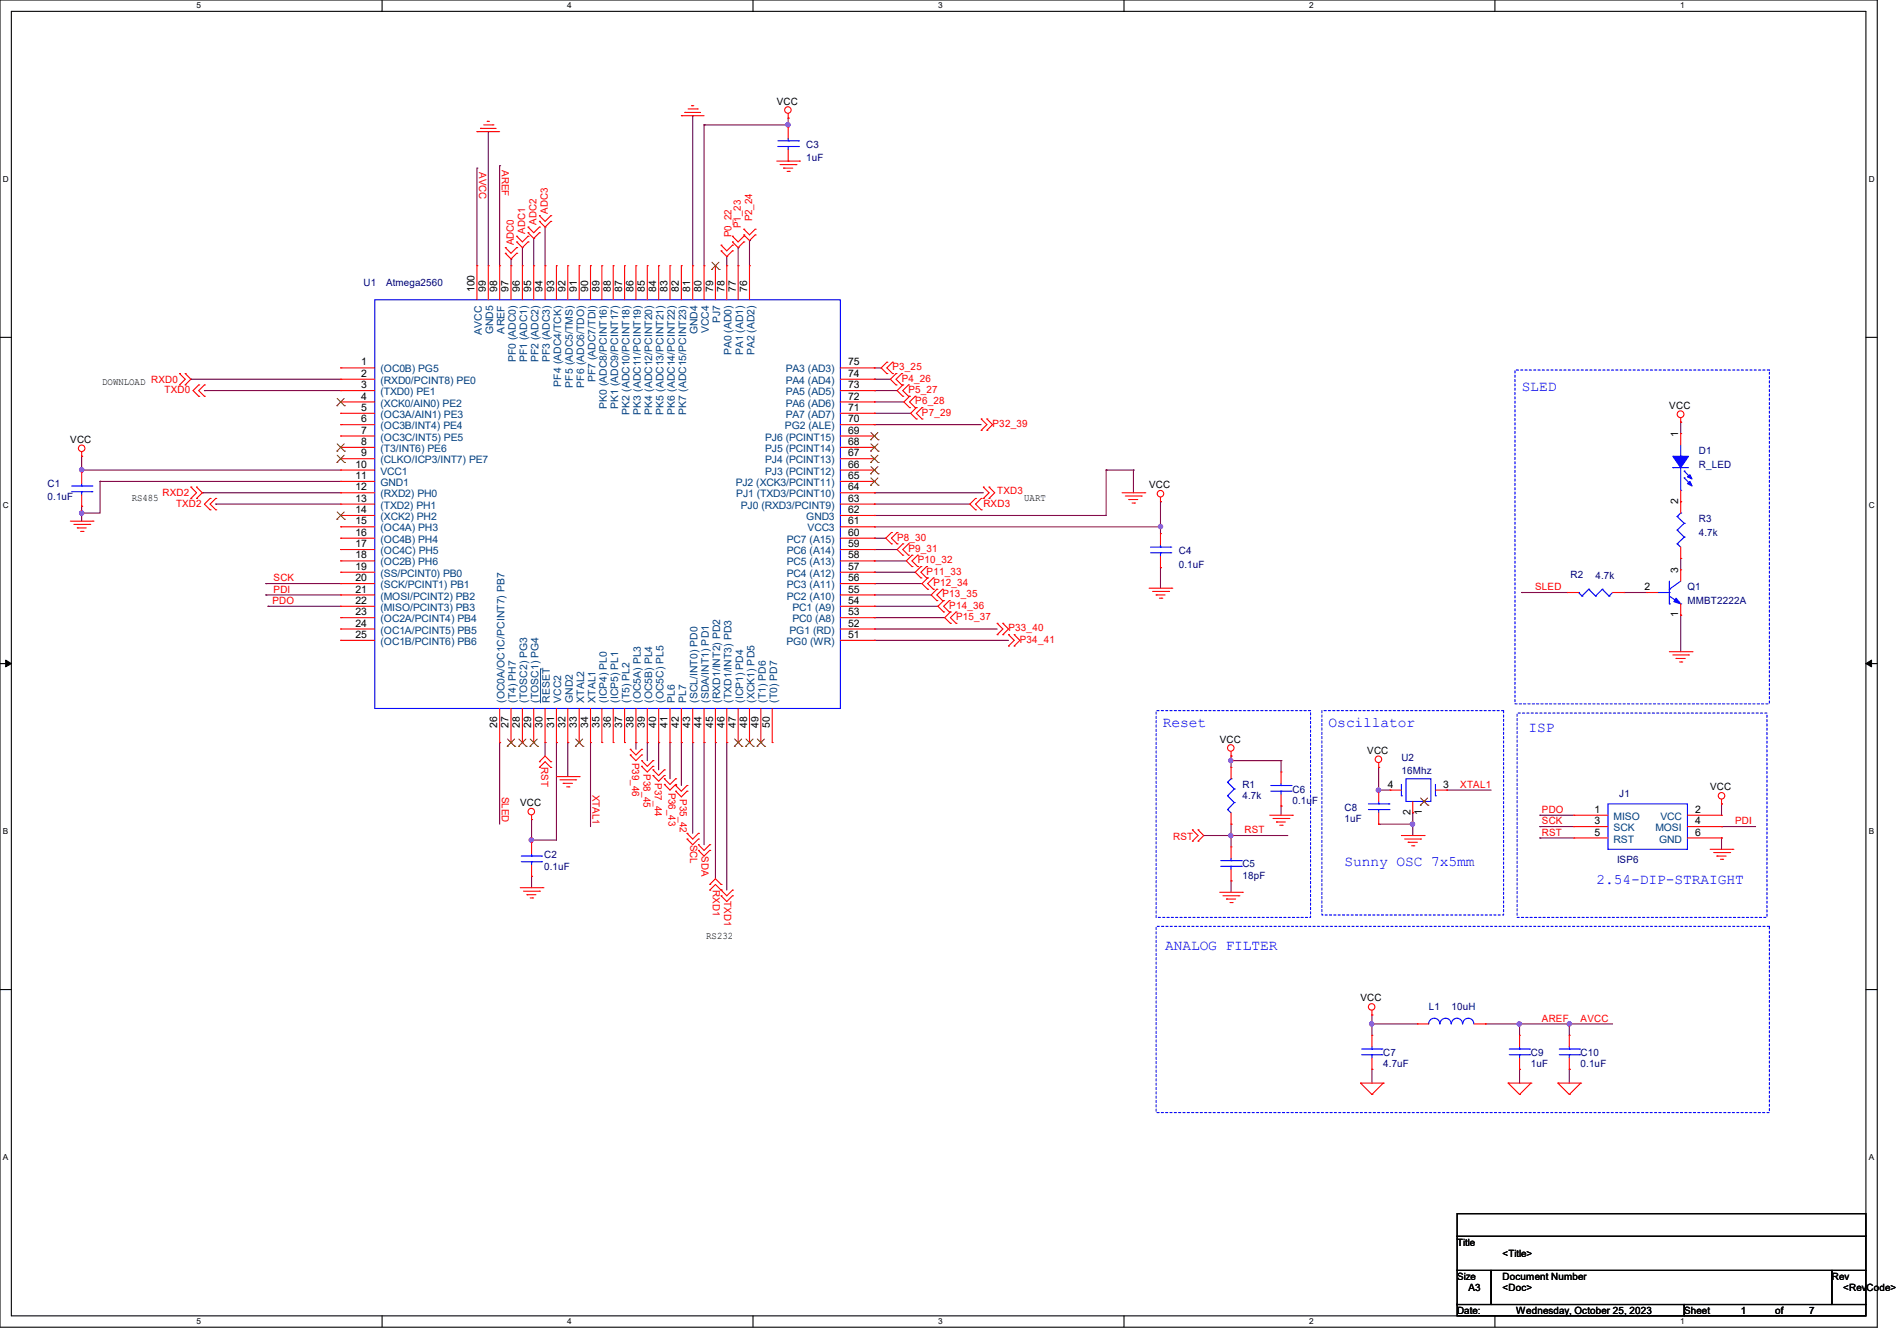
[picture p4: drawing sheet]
<svg xmlns="http://www.w3.org/2000/svg" width="297mm" height="210mm" viewBox="0 0 297 210" stroke-linecap="round" stroke-linejoin="round" font-family="sans-serif">
<path d="M0 0h293.9v207.9h-293.9zM1.8 1.8h290.3v204.3h-290.3z" fill="none" stroke="#000" stroke-width=".17"/>
<g fill="#fff">
<path d="M30.8 .2h.7v1.4h-.7z"/>
<path d="M30.8 206.2h.7v1.4h-.7z"/>
</g>
<path d="M59.8 0v1.8M59.8 206.1v1.8" fill="none" stroke="#000" stroke-width=".17"/>
<g fill="#fff">
<path d="M88.8 .2h.7v1.4h-.7z"/>
<path d="M88.8 206.2h.7v1.4h-.7z"/>
</g>
<path d="M117.9 0v1.8M117.9 206.1v1.8" fill="none" stroke="#000" stroke-width=".17"/>
<g fill="#fff">
<path d="M146.9 .2h.7v1.4h-.7z"/>
<path d="M146.9 206.2h.7v1.4h-.7z"/>
</g>
<path d="M176 0v1.8M176 206.1v1.8" fill="none" stroke="#000" stroke-width=".17"/>
<g fill="#fff">
<path d="M205 .2h.7v1.4h-.7z"/>
<path d="M205 206.2h.7v1.4h-.7z"/>
</g>
<path d="M234.1 0v1.8M234.1 206.1v1.8" fill="none" stroke="#000" stroke-width=".17"/>
<g fill="#fff">
<path d="M263.1 .2h.6v1.4h-.6z"/>
<path d="M263.1 206.2h.6v1.4h-.6z"/>
<path d="M.5 27.3h.9v1.4h-.9z"/>
<path d="M292.6 27.3h.9v1.4h-.9z"/>
<path d="M.5 78.4h.9v1.4h-.9z"/>
<path d="M292.6 78.4h.9v1.4h-.9z"/>
</g>
<path d="M0 52.8h1.8M292.1 52.8h1.8" fill="none" stroke="#000" stroke-width=".17"/>
<g fill="#fff">
<path d="M.5 129.5h.8v1.4h-.8z"/>
<path d="M292.6 129.5h.8v1.4h-.8z"/>
</g>
<path d="M0 103.9h1.8M292.1 103.9h1.8" fill="none" stroke="#000" stroke-width=".17"/>
<path d="M.9 103.4l.9 .5-.9 .5zM292.1 103.9l.9-.5v1z" fill="#000" stroke="#000" stroke-width=".16"/>
<g fill="#fff">
<path d="M.5 180.5h.8v1.4h-.8z"/>
<path d="M292.6 180.5h.8v1.4h-.8z"/>
</g>
<path d="M0 155h1.8M292.1 155h1.8M228.1 190.1h64v3.5h-64zM228.1 193.6h64v5.4h-64zM228.1 199h5.4v5.3h-5.4zM233.5 199h53.3v5.3h-53.3zM286.8 199h5.3v5.3h-5.3zM228.1 204.3h35.6v1.8h-35.6zM263.7 204.3h28.4v1.8h-28.4z" fill="none" stroke="#000" stroke-width=".17"/>
<path d="M237.2 58h39.8v52.2h-39.8zM181 111.3h24.2v32.4h-24.2zM207 111.3h28.4v32h-28.4zM237.5 111.7h39.1v32h-39.1zM181 145.1h96v29.1h-96z" fill="none" stroke="#00f" stroke-width=".17" stroke-dasharray=".3 .3"/>
<g fill="none" stroke="#800040" stroke-width=".17">
<path d="M108.5 18.1h.1M108.5 18.1v23.5M110.2 19.6h.1M110.2 19.6v22M110.2 19.6h13.2M123.4 19.6h.1M123.4 18.5h.1M123.4 18.5v1.4M74.7 26.3h.1M74.7 26.3v15.3M76.5 20.6h.1M76.5 20.6v21"/>
<path d="M78.2 26h.1M78.2 26v15.6M81.8 38.8h.1M81.8 38.8v2.8M83.6 37.3h.1M83.6 37.3v4.3M85.3 35.6h.1M85.3 35.6v6M115.6 38.8h.1M115.6 38.8v2.8M117.3 37.7h.1M117.3 37.7v3.9"/>
<path d="M29.9 59.4h.1M29.9 59.4h23.4M80 40.6h.1M80 40.6v1M113.8 40.2h.1M113.8 40.2v1.4M136.9 57.6h.1M136.9 59.4h.1M136.9 59.4h2.5M136.9 57.6h1.1M12.8 73.6h.1M12.8 79.3h.1"/>
<path d="M12.8 71.5h.1M12.8 71.5v2.5M12.8 79.3v2.3M12.8 73.6h40.5M15.7 75.4h.1M15.7 75.4v4.9h-2.9M15.7 75.4h37.6M31.7 77.2h.1M31.7 77.2h21.6M32 61.2h.1M32 61.2h21.3M33.8 79h.1"/>
<path d="M33.8 79h19.5M136.9 77.2h.1M136.9 79h.1M136.9 61.2h.1M136.9 62.9h.1M136.9 64.7h.1M136.9 66.5h.1M136.9 61.2h3.6M136.9 79h14.9M136.9 77.2h17.1M136.9 62.9h4.6M136.9 64.7h5.7"/>
<path d="M136.9 66.5h16.7M173.2 73.6h.1M173.2 73.6v7.1h-36.3M173.2 73.6h4.3M177.5 73.6h.1M177.5 73.6v3.6M181.7 78.6h.1M181.7 78.6v5M263.1 66.1h.1M263.1 66.1v1.8M12.8 80.3h.1M41.6 91.4h.1"/>
<path d="M41.6 93.2h.1M41.6 91.4h11.7M41.6 93.2h11.7M42 95h.1M42 95h11.3M136.9 82.5h.1M136.9 80.7h.1M136.9 89.6h.1M136.9 91.4h.1M136.9 93.2h.1M136.9 95h.1M136.9 96.7h.1"/>
<path d="M136.9 84.3h.1M136.9 86.1h.1M136.9 87.8h.1M136.9 98.5h.1M136.9 82.5h44.8M136.9 89.6h6.4M136.9 91.4h7.5M136.9 93.2h8.9M136.9 95h10M136.9 96.7h11M136.9 84.3h1.8M136.9 86.1h3.6"/>
<path d="M136.9 87.8h5M136.9 98.5h19.2M181.7 82.5h.1M181.7 88.9h.1M181.7 88.9v3.2M238.3 92.8h.1M238.3 92.8h7.1M254.3 92.8h.1M254.3 92.8h3.5M263.1 87.5h.1M263.1 96.4h.1M263.1 87.5v1.7"/>
<path d="M263.1 96.4v5.7M78.2 116.3h.1M78.2 116.3v12.8M85.3 116.3h.1M85.3 116.3v2.1M87.1 116.3h.1M87.1 116.3v15.3h-3.9M88.9 116.3h.1M88.9 116.3v5.3M92.5 116.3h.1M92.5 116.3v13.2M99.6 116.3h.1"/>
<path d="M99.6 116.3v1M101.3 116.3h.1M101.3 116.3v2.8M103.1 116.3h.1M103.1 116.3v4.3M104.9 116.3h.1M104.9 116.3v5.7M106.7 116.3h.1M106.7 116.3v6.7M108.5 116.3h.1M108.5 116.3v14.2M110.2 116.3h.1"/>
<path d="M110.2 116.3v16M112 116.3h.1M112 116.3v21.3M113.8 116.3h.1M113.8 116.3v23.1M136.9 100.3h.1M136.9 100.3h21M192.7 119.1h.1M192.7 118.4h.1M192.7 118.4v1.8M192.7 119.1h7.9M200.6 119.1h.1"/>
<path d="M200.6 119.1v1.8M83.2 131.6h.1M83.2 128.4h.1M83.2 137.2h.1M83.2 128.4v3.5M83.2 137.2v1.8M188.5 130.9h.1M188.5 130.9h13.1M192.7 130.9h.1M192.7 129.1h.1M192.7 138h.1M192.7 129.1v3.5"/>
<path d="M192.7 138v1.7M200.6 126.2h.1M200.6 126.2v1.5M215.9 129.1h.1M215.9 120.2h.1M215.9 123.7h.1M215.9 129.1h5.3M215.9 123.7h1.7M215.9 120.2v3.5M221.2 129.1h.1M221.2 127.3h.1M221.2 127.3v3.6"/>
<path d="M226.5 123.7h.1M226.5 123.7h7M241.1 127.7h.1M241.1 129.5h.1M241.1 131.2h.1M241.1 129.5h5.3M241.1 127.7h5.3M241.1 131.2h5.3M269.5 125.9h.1M269.5 129.5h.1M269.5 131.2h.1M269.5 125.9v1.8"/>
<path d="M269.5 131.2v1.8M269.5 129.5h5.4M214.8 159h.1M214.8 159v3.1M214.8 160.4h.1M214.8 167.5h.1M214.8 167.5v2.1M214.8 160.4h7.1M232.6 160.4h.1M232.6 160.4h19.9M237.9 160.4h.1M237.9 167.5h.1"/>
<path d="M237.9 160.4v1.7M237.9 167.5v2.1M245.7 160.4h.1M245.7 167.5h.1M245.7 160.4v1.7M245.7 167.5v2.1"/>
</g>
<g fill="#f0f" stroke="#f0f" stroke-width=".17">
<circle cx="192.7" cy="130.9" r=".34"/>
<circle cx="221.1" cy="129.1" r=".34"/>
<circle cx="215.8" cy="123.7" r=".34"/>
<circle cx="214.8" cy="160.4" r=".34"/>
<circle cx="237.9" cy="160.4" r=".34"/>
<circle cx="192.7" cy="119.1" r=".34"/>
<circle cx="245.7" cy="160.4" r=".34"/>
<circle cx="83.2" cy="131.6" r=".34"/>
<circle cx="12.8" cy="80.3" r=".34"/>
<circle cx="123.4" cy="19.5" r=".34"/>
<circle cx="181.7" cy="82.5" r=".34"/>
<circle cx="12.8" cy="73.6" r=".34"/>
</g>
<g fill="none" stroke="#f00" stroke-width=".17">
<path d="M75.7 19.6h1.5M76.3 19h.1M76.3 19h.3M77.2 19.6h.1M106.7 18.1h.1M106.7 18.1h3.5M107.2 17.6h.1M107.2 17.6h2.5M107.7 17.1h1.5M108.3 16.6h.1M108.3 16.6h.3M109.2 17.1h.1"/>
<path d="M123.4 18.5h.1M123.4 19.9h.1M123.4 17.8v.7M123.4 19.9v1.8M74.7 20.6h.1M74.7 20.6h3.5M75.2 20.1h.1M75.2 20.1h2.5M79.1 39.7h.1M79.1 38.8h.1M79.1 39.7l.9 .9 .9-.9M79.1 38.8l.9 .9 .9-.9"/>
<path d="M80.9 39.7h.1M80.9 38.8h.1M80.9 37.9h.1M80.9 37h.1M80.9 37.9l.9 .9 .9-.9M80.9 37l.9 .9 .9-.9M82.7 37.9h.1M82.7 37h.1M82.7 36.4h.1M82.7 35.6h.1M82.7 36.4l.9 .9 .9-.9M82.7 35.6l.9 .8 .9-.8"/>
<path d="M84.5 36.4h.1M84.5 35.6h.1M84.5 34.7h.1M84.5 33.8h.1M84.5 34.7l.8 .9 .9-.9M84.5 33.8l.8 .9 .9-.9M86.2 34.7h.1M86.2 33.8h.1M112.9 39.3h.1M112.9 38.4h.1M112.9 39.3l.9 .9 .9-.9M112.9 38.4l.9 .9 .9-.9"/>
<path d="M114.7 39.3h.1M114.7 38.4h.1M114.7 37.9h.1M114.7 37h.1M114.7 37.9l.9 .9 .9-.9M114.7 37l.9 .9 .9-.9M116.5 37.9h.1M116.5 37h.1M116.5 36.8h.1M116.5 35.9h.1M116.5 36.8l.8 .9 .9-.9M116.5 35.9l.8 .9 .9-.9"/>
<path d="M118.2 36.8h.1M118.2 35.9h.1M121.6 25.2h3.6M122.1 25.8h2.5M122.7 26.3h.1M122.7 26.3h1.4M123.2 26.8h.4M123.4 25.2h.1M123.4 23.5v1.7M123.6 26.8h.1M124.6 25.8h.1M125.2 25.2h.1"/>
<path d="M28.1 58.5h.1M28.1 58.5l.9 .9-.9 .9M29 58.5h.1M29 58.5l.9 .9-.9 .9M53.3 57.6h.1M53.3 59.4h.1M53.3 57.6h5.4M53.3 59.4h5.4M74.7 41.6h.1M74.7 41.6v5.3M76.5 41.6h.1M76.5 41.6v5.3"/>
<path d="M78.2 41.6h.1M78.2 41.6v5.3M80 41.6h.1M80 41.6v5.3M81.8 41.6h.1M81.8 41.6v5.3M83.6 41.6h.1M83.6 41.6v5.3M85.3 41.6h.1M85.3 41.6v5.3M87.1 41.6h.1M87.1 41.6v5.3"/>
<path d="M88.9 41.6h.1M88.9 41.6v5.3M90.7 41.6h.1M90.7 41.6v5.3M92.5 41.6h.1M92.5 41.6v5.3M94.2 41.6h.1M94.2 41.6v5.3M96 41.6h.1M96 41.6v5.3M97.8 41.6h.1M97.8 41.6v5.3"/>
<path d="M99.6 41.6h.1M99.6 41.6v5.3M101.3 41.6h.1M101.3 41.6v5.3M103.1 41.6h.1M103.1 41.6v5.3M104.9 41.6h.1M104.9 41.6v5.3M106.7 41.6h.1M106.7 41.6v5.3M108.5 41.6h.1M108.5 41.6v5.3"/>
<path d="M110.2 41.6h.1M110.2 41.6v5.3M112 41.6h.1M112 41.6v5.3M113.8 41.6h.1M113.8 41.6v5.3M115.6 41.6h.1M115.6 41.6v5.3M117.3 41.6h.1M117.3 41.6v5.3M131.6 57.6h5.3M131.6 59.4h5.3"/>
<path d="M136.9 59.4h.1M136.9 57.6h.1M138.9 56.7h.1M138.9 58.5h.1M138.9 56.7l-.9 .9 .9 .9M139.7 58.5h.1M139.7 56.7h.1M139.7 56.7l-.8 .9 .8 .9M140.3 58.5h.1M140.3 58.5l-.9 .9 .9 .9M141.2 58.5h.1M141.2 58.5l-.9 .9 .9 .9"/>
<path d="M12.8 71.5h.1M12.8 74h.1M12.8 79.3h.1M12.8 70.8v.7M12.8 74v1.7M12.8 77.5v1.8M28.1 60.3h.1M29 60.3h.1M29.9 76.3h.1M29.9 78.1h.1M29.9 76.3l.9 .9-.9 .9M30.8 78.1h.1"/>
<path d="M30.8 76.3h.1M30.8 76.3l.9 .9-.9 .9M31.1 60.3h.1M31.1 62.1h.1M31.1 60.3l-.9 .9 .9 .9M32 60.3h.1M32 62.1h.1M32 60.3l-.9 .9 .9 .9M32.9 78.1h.1M32.9 79.8h.1M32.9 78.1l-.9 .9 .9 .8M33.8 78.1h.1"/>
<path d="M33.8 79.8h.1M33.8 78.1l-.9 .9 .9 .8M53.3 61.2h.1M53.3 62.9h.1M53.3 64.7h.1M53.3 66.5h.1M53.3 68.3h.1M53.3 70.1h.1M53.3 71.8h.1M53.3 73.6h.1M53.3 75.4h.1M53.3 77.2h.1"/>
<path d="M53.3 79h.1M53.3 77.2h5.4M53.3 61.2h5.4M53.3 62.9h5.4M53.3 64.7h5.4M53.3 66.5h5.4M53.3 68.3h5.4M53.3 70.1h5.4M53.3 71.8h5.4M53.3 73.6h5.4M53.3 75.4h5.4M53.3 79h5.4"/>
<path d="M131.6 77.2h5.3M131.6 61.2h5.3M131.6 62.9h5.3M131.6 64.7h5.3M131.6 66.5h5.3M131.6 68.3h5.3M131.6 70.1h5.3M131.6 71.8h5.3M131.6 73.6h5.3M131.6 75.4h5.3M131.6 79h5.3M136.9 79h.1"/>
<path d="M136.9 77.2h.1M136.9 75.4h.1M136.9 73.6h.1M136.9 71.8h.1M136.9 70.1h.1M136.9 68.3h.1M136.9 66.5h.1M136.9 64.7h.1M136.9 62.9h.1M136.9 61.2h.1M140.3 60.3h.1M141.2 60.3h.1"/>
<path d="M141.4 60.3h.1M141.4 62.1h.1M141.4 60.3l-.9 .9 .9 .9M142.2 62.1h.1M142.2 60.3h.1M142.2 60.3l-.8 .9 .8 .9M142.4 62.1h.1M142.4 63.8h.1M142.4 62.1l-.9 .8 .9 .9M143.3 63.8h.1M143.3 62.1h.1M143.3 62.1l-.9 .8 .9 .9"/>
<path d="M143.5 63.8h.1M143.5 65.6h.1M143.5 63.8l-.9 .9 .9 .9M144.4 65.6h.1M144.4 63.8h.1M144.4 63.8l-.9 .9 .9 .9M152.7 78.1h.1M152.7 79.8h.1M152.7 78.1l-.9 .9 .9 .8M153.6 79.8h.1M153.6 78.1h.1M153.6 67.4h.1"/>
<path d="M153.6 65.6h.1M153.6 78.1l-.9 .9 .9 .8M153.6 65.6l.9 .9-.9 .9M154 78.1h.1M154 76.3h.1M154 76.3l.9 .9-.9 .9M154.5 67.4h.1M154.5 65.6h.1M154.5 65.6l.9 .9-.9 .9M154.9 78.1h.1M154.9 76.3h.1M154.9 76.3l.8 .9-.8 .9"/>
<path d="M175.7 77.2h3.5M176.2 77.7h2.5M176.7 78.2h.1M176.7 78.2h1.4M177.2 78.8h.4M177.6 78.8h.1M178.7 77.7h.1M179.2 77.2h.1M181.7 78.6h.1M181.7 77.9v.7M263.1 66.1h.1M263.1 78.6h.1"/>
<path d="M263.1 67.9h.1M263.1 65.4v.7M263.1 67.9v1.8M263.1 76.8v3.5M11 81.6h3.6M11.6 82.1h2.5M12.1 82.7h.1M12.1 82.7h1.4M12.6 83.2h.4M13 83.2h.1M14.1 82.1h.1M14.6 81.6h.1"/>
<path d="M53.3 80.7h.1M53.3 82.5h.1M53.3 84.3h.1M53.3 86.1h.1M53.3 87.8h.1M53.3 89.6h.1M53.3 91.4h.1M53.3 93.2h.1M53.3 95h.1M53.3 96.7h.1M53.3 98.5h.1M53.3 93.2h5.4"/>
<path d="M53.3 80.7h5.4M53.3 82.5h5.4M53.3 84.3h5.4M53.3 86.1h5.4M53.3 87.8h5.4M53.3 89.6h5.4M53.3 91.4h5.4M53.3 95h5.4M53.3 96.7h5.4M53.3 98.5h5.4M131.6 93.2h5.3M131.6 80.7h5.3"/>
<path d="M131.6 82.5h5.3M131.6 84.3h5.3M131.6 86.1h5.3M131.6 87.8h5.3M131.6 89.6h5.3M131.6 91.4h5.3M131.6 95h5.3M131.6 96.7h5.3M131.6 98.5h5.3M136.9 98.5h.1M136.9 96.7h.1M136.9 95h.1"/>
<path d="M136.9 93.2h.1M136.9 91.4h.1M136.9 89.6h.1M136.9 87.8h.1M136.9 86.1h.1M136.9 84.3h.1M136.9 82.5h.1M136.9 80.7h.1M139.6 83.4h.1M139.6 85.2h.1M139.6 83.4l-.9 .9 .9 .9M140.5 85.2h.1"/>
<path d="M140.5 83.4h.1M140.5 83.4l-.9 .9 .9 .9M141.4 85.2h.1M141.4 87h.1M141.4 85.2l-.9 .9 .9 .9M142.2 87h.1M142.2 85.2h.1M142.2 85.2l-.8 .9 .8 .9M142.8 87h.1M142.8 88.7h.1M142.8 87l-.9 .8 .9 .9M143.7 88.7h.1"/>
<path d="M143.7 87h.1M143.7 87l-.9 .8 .9 .9M144.2 88.7h.1M144.2 90.5h.1M144.2 88.7l-.9 .9 .9 .9M145.1 90.5h.1M145.1 88.7h.1M145.1 88.7l-.9 .9 .9 .9M145.2 90.5h.1M145.2 92.3h.1M145.2 90.5l-.8 .9 .8 .9M146.1 92.3h.1"/>
<path d="M146.1 90.5h.1M146.1 90.5l-.9 .9 .9 .9M146.7 92.3h.1M146.7 94.1h.1M146.7 92.3l-.9 .9 .9 .9M147.6 94.1h.1M147.6 92.3h.1M147.6 92.3l-.9 .9 .9 .9M147.7 94.1h.1M147.7 95.8h.1M147.7 94.1l-.8 .9 .8 .8M148.6 95.8h.1"/>
<path d="M148.6 94.1h.1M148.6 94.1l-.9 .9 .9 .8M148.8 95.8h.1M148.8 97.6h.1M148.8 95.8l-.9 .9 .9 .9M149.7 97.6h.1M149.7 95.8h.1M149.7 95.8l-.9 .9 .9 .9M156.1 99.4h.1M156.1 97.6h.1M156.1 97.6l.9 .9-.9 .9M157 99.4h.1"/>
<path d="M157 97.6h.1M157 97.6l.9 .9-.9 .9M157.9 99.4h.1M157.9 99.4l.9 .9-.9 .9M158.8 99.4h.1M158.8 99.4l.9 .9-.9 .9M179.9 92.1h3.6M180.5 92.6h2.5M181 93.2h.1M181 93.2h1.4M181.5 93.7h.4M181.7 83.6h.1"/>
<path d="M181.7 88.9h.1M181.7 83.6v1.7M181.7 87.1v1.8M181.9 93.7h.1M183 92.6h.1M183.5 92.1h.1M245.4 92.8h.1M245.4 92.8h1.7M252.5 92.8h1.8M254.3 92.8h.1M257.8 92.8h.1M257.8 92.8h1.8"/>
<path d="M263.1 87.5h.1M263.1 89.2h.1M263.1 96.4h.1M263.1 85.7v1.8M263.1 89.2v1.8M263.1 94.6v1.8M53.3 100.3h.1M53.3 100.3h5.4M78.2 116.3h.1M78.2 111v5.3M80 116.3h.1M80 111v5.3"/>
<path d="M81.8 116.3h.1M81.8 111v5.3M83.6 116.3h.1M83.6 111v5.3M84.5 119.3h.1M84.5 119.3l.8-.9 .9 .9M85.3 116.3h.1M85.3 111v5.3M86.2 119.3h.1M87.1 116.3h.1M87.1 111v5.3M88.9 116.3h.1"/>
<path d="M88.9 111v5.3M90.7 116.3h.1M90.7 111v5.3M92.5 116.3h.1M92.5 111v5.3M94.2 116.3h.1M94.2 111v5.3M96 116.3h.1M96 111v5.3M97.8 116.3h.1M97.8 111v5.3M98.7 118.2h.1"/>
<path d="M98.7 117.3h.1M98.7 118.2l.9 .9 .9-.9M98.7 117.3l.9 .9 .9-.9M99.6 116.3h.1M99.6 111v5.3M100.5 119.1h.1M100.5 118.2h.1M100.5 117.3h.1M100.5 119.1l.8 .9 .9-.9M101.3 116.3h.1M101.3 111v5.3M102.2 119.1h.1"/>
<path d="M103.1 116.3h.1M103.1 111v5.3M104.9 116.3h.1M104.9 111v5.3M106.7 116.3h.1M106.7 111v5.3M108.5 116.3h.1M108.5 111v5.3M110.2 116.3h.1M110.2 111v5.3M112 116.3h.1M112 111v5.3"/>
<path d="M113.8 116.3h.1M113.8 111v5.3M115.6 116.3h.1M115.6 111v5.3M117.3 116.3h.1M117.3 111v5.3M119.1 116.3h.1M119.1 111v5.3M120.9 116.3h.1M120.9 111v5.3M131.6 100.3h5.3M136.9 100.3h.1"/>
<path d="M157.9 101.2h.1M158.8 101.2h.1M192.7 118.4h.1M192.7 117.7v.7M215.9 119.5v.7M261.4 102.1h3.5M261.9 102.6h2.5M262.4 103.1h.1M262.4 103.1h1.5M263 103.7h.3M263.3 103.7h.1M264.4 102.6h.1"/>
<path d="M264.9 102.1h.1M81.4 139h3.6M82 139.6h2.5M83.2 128.4h.1M83.2 131.9h.1M83.2 137.2h.1M83.2 127.7v.7M83.2 131.9v1.8M83.2 135.5v1.7M84.5 139.6h.1M84.5 120.2h.1M84.5 120.2l.8-.9 .9 .9"/>
<path d="M85 139h.1M86.2 120.2h.1M87.1 121.6h3.6M87.7 122.1h2.4M88.2 122.7h.1M88.2 122.7h1.4M88.7 123.2h.4M89.1 123.2h.1M90.1 122.1h.1M90.7 121.6h.1M100.5 120h.1M100.5 120l.8 .9 .9-.9"/>
<path d="M102.2 121.5h.1M102.2 120.6h.1M102.2 120h.1M102.2 121.5l.9 .8 .9-.8M102.2 120.6l.9 .9 .9-.9M104 122.9h.1M104 122h.1M104 121.5h.1M104 120.6h.1M104 122.9l.9 .8 .9-.8M104 122l.9 .9 .9-.9M105.8 123.9h.1"/>
<path d="M105.8 123h.1M105.8 122.9h.1M105.8 122h.1M105.8 123.9l.9 .9 .9-.9M105.8 123l.9 .9 .9-.9M107.6 131.4h.1M107.6 130.5h.1M107.6 123.9h.1M107.6 123h.1M107.6 131.4l.9 .9 .8-.9M107.6 130.5l.9 .9 .8-.9M109.3 131.4h.1"/>
<path d="M109.3 130.5h.1M109.3 133.2h.1M109.3 132.3h.1M109.3 133.2l.9 .9 .9-.9M109.3 132.3l.9 .9 .9-.9M111.1 133.2h.1M111.1 132.3h.1M111.1 138.5h.1M111.1 139.4h.1M111.1 139.4l.9-.9 1.8 1.8 .9-.9M111.1 138.5l.9-.9 .9 .9M112.9 139.4h.1"/>
<path d="M112.9 138.5h.1M114.7 139.4h.1M186.7 130h.1M186.7 131.7h.1M186.7 130l.9 .9-.9 .8M187.6 131.7h.1M187.6 130h.1M187.6 130l.9 .9-.9 .8M191 139.7h3.5M192.7 129.1h.1M192.7 120.2h.1M192.7 132.6h.1"/>
<path d="M192.7 138h.1M192.7 120.2v1.8M192.7 127.3v1.8M192.7 132.6v1.8M192.7 136.2v1.8M194.5 139.7h.1M198.8 127.7h3.6M199.3 128.2h2.5M199.9 128.7h.1M199.9 128.7h1.4M200.4 129.2h.3M200.6 120.9h.1"/>
<path d="M200.6 126.2h.1M200.6 120.9v1.8M200.6 124.5v1.7M200.7 129.2h.1M201.8 128.2h.1M202.4 127.7h.1M215.9 120.2h.1M215.9 123.7h.1M215.9 129.1h.1M215.9 123.7v1.8M215.9 127.3v1.8M217.6 123.7h.1"/>
<path d="M217.6 123.7h1.8M219.4 130.9h3.6M219.9 131.4h2.5M220.5 131.9h.1M220.5 131.9h1.4M221 132.5h.4M221.2 127.3h.1M221.2 125.5v1.8M221.4 132.5h.1M222.4 131.4h.1M223 130.9h.1M223 125.5h.1"/>
<path d="M224.7 123.7h1.8M226.5 123.7h.1M246.4 127.7h.1M246.4 129.5h.1M246.4 131.2h.1M246.4 127.7h5.4M246.4 129.5h5.4M246.4 131.2h5.4M264.2 127.7h5.3M264.2 129.5h5.3M264.2 131.2h5.3M267.8 133h3.5"/>
<path d="M268.3 133.5h2.5M268.8 134.1h.1M268.8 134.1h1.5M269.4 134.6h.3M269.5 125.9h.1M269.5 127.7h.1M269.5 129.5h.1M269.5 131.2h.1M269.5 125.2v.7M269.7 134.6h.1M270.8 133.5h.1M271.3 133h.1"/>
<path d="M82.5 140.1h.1M82.5 140.1h1.4M83 140.6h.4M83.4 140.6h.1M112.9 140.3h.1M112.9 140.3l.9 .9 .9-.9M114.7 140.3h.1M191.5 140.3h2.5M192 140.8h.1M192 140.8h1.5M192.6 141.4h.3M192.9 141.4h.1"/>
<path d="M194 140.3h.1M214.8 159h.1M214.8 158.2v.8M213 169.6h.1M213 169.6h3.6M213 169.6l1.8 1.8M214.8 171.4h.1M214.8 162.1h.1M214.8 167.5h.1M214.8 162.1v1.8M214.8 165.7v1.8M216.6 169.6h.1"/>
<path d="M216.6 169.6l-1.8 1.8M221.9 160.4h.1M221.9 160.4h1.8M230.8 160.4h1.8M232.6 160.4h.1M236.1 169.6h.1M236.1 169.6h3.6M236.1 169.6l1.8 1.8M237.9 171.4h.1M237.9 162.1h.1M237.9 167.5h.1M237.9 162.1v1.8"/>
<path d="M237.9 165.7v1.8M239.7 169.6h.1M239.7 169.6l-1.8 1.8M243.9 169.6h.1M243.9 169.6h3.6M243.9 169.6l1.8 1.8M245.7 171.4h.1M245.7 162.1h.1M245.7 167.5h.1M245.7 162.1v1.8M245.7 165.7v1.8M247.5 169.6h.1"/>
<path d="M247.5 169.6l-1.8 1.8"/>
<circle cx="123.4" cy="17.2" r=".51"/>
<circle cx="12.8" cy="70.2" r=".51"/>
<circle cx="181.7" cy="77.3" r=".51"/>
<circle cx="263.1" cy="64.9" r=".53"/>
<circle cx="192.7" cy="117.1" r=".51"/>
<circle cx="215.8" cy="118.9" r=".51"/>
<circle cx="83.2" cy="127.1" r=".51"/>
<circle cx="269.5" cy="124.6" r=".51"/>
<circle cx="214.8" cy="157.7" r=".51"/>
</g>
<g fill="none" stroke="#00f" stroke-width=".17">
<path d="M121.8 22.9h3.2M121.8 22.1h3.2M123.4 22.1h.1M123.4 22.9h.1M123.4 21.7v.4M123.4 22.9v.6M125 22.9h.1M125 22.1h.1M58.7 46.9h72.9v64.1h-72.9zM11.2 77h3.2M11.2 76.1h3.2M12.8 76.1h.1"/>
<path d="M12.8 77h.1M12.8 75.7v.4M12.8 77v.5M14.4 77h.1M14.4 76.1h.1M261.9 73.2h.1M261.9 73.2h2.5M263.1 71.5h.1M263.1 76.8h.1M263.1 69.7v1.8M263.1 73.2v3.6M263.7 73.8h.1"/>
<path d="M263.7 74.8h.1M263.7 73.8l1.1 1M263.7 74.8l1.1 1.1M180.1 86.6h3.2M180.1 85.7h3.2M181.7 85.7h.1M181.7 86.6h.1M181.7 85.3v.4M181.7 86.6v.5M183.3 86.6h.1M183.3 85.7h.1M247.1 92.8h.1"/>
<path d="M247.1 92.8l.6 .5M247.7 93.3h.1M248.8 92.3h.1M248.8 92.3l1 1M248.8 92.3l-1.1 1M249.8 93.3h.1M250.9 92.3h.1M250.9 92.3l1 1M250.9 92.3l-1.1 1M251.9 93.3h.1M252.5 92.8l-.6 .5M259.6 92.8h1.8"/>
<path d="M261.4 92.3h.1M261.4 94.6h.1M261.4 92.8h.1M261.4 93.3l1.7 1.3M261.4 91v3.6M262.6 85.2h.1M262.6 83h.1M262.6 80.9h.1M262.6 85.2l.5 .5M262.6 83l1.1 1.1M262.6 80.9l1.1 1.1M263.1 80.3h.1"/>
<path d="M263.1 94.6h.1M263.1 80.3l-.5 .6M263.1 91l-1.7 1.3M263.7 84.1h.1M263.7 82h.1M263.7 84.1l-1.1 1.1M263.7 82l-1.1 1M81.6 135h3.2M81.6 134.1h3.2M83.2 134.1h.1M83.2 135h.1M83.2 133.7v.4"/>
<path d="M83.2 135v.5M84.8 135h.1M84.8 134.1h.1M191.1 135.7h3.3M191.1 134.8h3.3M192.2 126.8h.1M192.2 124.6h.1M192.2 122.5h.1M192.2 126.8l.5 .5M192.2 124.6l1.1 1.1M192.2 122.5l1.1 1.1M192.7 122h.1"/>
<path d="M192.7 134.8h.1M192.7 135.7h.1M192.7 122l-.5 .5M192.7 134.4v.4M192.7 135.7v.5M193.3 125.7h.1M193.3 123.6h.1M193.3 125.7l-1.1 1.1M193.3 123.6l-1.1 1M194.4 135.7h.1M194.4 134.8h.1M199 123.9h3.1"/>
<path d="M199 123h3.1M200.6 123h.1M200.6 123.9h.1M200.6 122.7v.3M200.6 123.9v.6M202.1 123.9h.1M202.1 123h.1M214.2 126.8h3.3M214.2 125.9h3.3M215.9 125.9h.1M215.9 126.8h.1M215.9 125.5v.4"/>
<path d="M215.9 126.8v.5M217.5 126.8h.1M217.5 125.9h.1M219.4 124.6h.1M219.4 122.9v1.7M220.1 122h3.9v3.5h-3.9zM224.7 124.6h.1M224.7 122.9v1.7M251.8 125.9h12.4v7.1h-12.4zM213.2 165.2h3.2M213.2 164.3h3.2M214.8 164.3h.1"/>
<path d="M214.8 165.2h.1M214.8 163.9v.4M214.8 165.2v.5M216.4 165.2h.1M216.4 164.3h.1M223.7 160.4a.87 .87 0 0 1 .9-.9 .87 .87 0 0 1 .8 .9M225.5 160.4a.87 .87 0 0 1 .8-.9 .87 .87 0 0 1 .9 .9M227.2 160.4a.87 .87 0 0 1 .9-.9 .87 .87 0 0 1 .9 .9M229 160.4a.87 .87 0 0 1 .9-.9 .87 .87 0 0 1 .9 .9M236.3 165.2h3.2M236.3 164.3h3.2M237.9 164.3h.1"/>
<path d="M237.9 165.2h.1M237.9 163.9v.4M237.9 165.2v.5M239.5 165.2h.1M239.5 164.3h.1M244.1 165.2h3.2M244.1 164.3h3.2M245.7 164.3h.1M245.7 165.2h.1M245.7 163.9v.4M245.7 165.2v.5M247.3 165.2h.1"/>
<path d="M247.3 164.3h.1"/>
</g>
<g fill="none" stroke="#804000" stroke-width=".16">
<path d="M111.4 42.2h.1M111.5 41.1l1.1 1.1M112.6 41.1l-1.2 1.1M112.6 42.2h.1M52.7 63.5h.1M52.7 70.7h.1M52.7 72.4h.1M52.8 62.4l1.1 1.1M52.8 69.5l1.1 1.2M52.8 71.3l1.1 1.1M53.9 62.4l-1.2 1.1M53.9 69.5l-1.2 1.2"/>
<path d="M53.9 71.3l-1.2 1.1M53.9 63.5h.1M53.9 70.7h.1M53.9 72.4h.1M136.3 76h.1M136.3 74.2h.1M136.3 72.4h.1M136.3 70.7h.1M136.3 68.9h.1M136.4 74.8l1.1 1.2M136.4 73.1l1.1 1.1M136.4 71.3l1.1 1.1"/>
<path d="M136.4 69.5l1.1 1.2M136.4 67.7l1.1 1.2M137.5 69.5l-1.2 1.2M137.5 74.8l-1.2 1.2M137.5 73.1l-1.2 1.1M137.5 71.3l-1.2 1.1M137.5 67.7l-1.2 1.2M137.5 76h.1M137.5 74.2h.1M137.5 72.4h.1M137.5 70.7h.1M137.5 68.9h.1"/>
<path d="M52.7 81.3h.1M52.8 80.2l1.1 1.1M53.9 80.2l-1.2 1.1M53.9 81.3h.1M79.4 116.9h.1M79.5 115.7l1.1 1.2M80.6 115.7l-1.2 1.2M80.6 116.9h.1M81.2 116.9h.1M81.2 115.7l1.2 1.2M82.3 115.7l-1.1 1.2M82.4 116.9h.1"/>
<path d="M83 116.9h.1M83 115.7l1.2 1.2M84.1 115.7l-1.1 1.2M84.2 116.9h.1M90.1 116.9h.1M90.1 115.7l1.2 1.2M91.2 115.7l-1.1 1.2M91.3 116.9h.1M115 116.9h.1M115 115.7l1.2 1.2M116.1 115.7l-1.1 1.2M116.2 116.9h.1"/>
<path d="M116.8 116.9h.1M116.8 115.7l1.1 1.2M117.9 115.7l-1.1 1.2M117.9 116.9h.1M118.5 116.9h.1M118.6 115.7l1.1 1.2M119.7 115.7l-1.2 1.2M119.7 116.9h.1M222.4 126.1h.1M222.4 125l1.2 1.1M223.5 125l-1.1 1.1M223.6 126.1h.1"/>
</g>
<path d="M84.6 104.8h.1M84.6 104.8v5.3" fill="none" stroke="#004080" stroke-width=".16"/>
<g fill="#00f" stroke="#00f" stroke-width=".17">
<path d="M262.4 93.7l.7 .9-1-.4z"/>
<path d="M261.9 71.5h2.5l-1.3 1.7z" fill-rule="evenodd"/>
<path d="M264.2 75.7l.4-.3 .3 .7z" fill-rule="evenodd"/>
<path d="M264.2 74.7l.4-.4 .3 .7z" fill-rule="evenodd"/>
</g>
<g font-size="2.3" fill="#00f">
<text x="238.3" y="61.3">SLED</text>
<text x="182.1" y="113.9">Reset</text>
<text x="208" y="113.9">Oscillator</text>
<text x="239.3" y="114.6">ISP</text>
<text x="210.5" y="135.6">Sunny OSC 7x5mm</text>
<text x="250" y="138.4">2.54-DIP-STRAIGHT</text>
<text x="182.4" y="148.7">ANALOG FILTER</text>
</g>
<g font-size="1.6">
<text x="121.6" y="16.4">VCC</text>
<text x="74.3" y="45.7" transform="rotate(-90 74.3 45.7)">100</text>
<text x="76.1" y="45.7" transform="rotate(-90 76.1 45.7)">99</text>
<text x="77.9" y="45.7" transform="rotate(-90 77.9 45.7)">98</text>
<text x="79.6" y="45.7" transform="rotate(-90 79.6 45.7)">97</text>
<text x="81.4" y="45.7" transform="rotate(-90 81.4 45.7)">96</text>
<text x="83.2" y="45.7" transform="rotate(-90 83.2 45.7)">95</text>
<text x="85" y="45.7" transform="rotate(-90 85 45.7)">94</text>
<text x="86.7" y="45.7" transform="rotate(-90 86.7 45.7)">93</text>
<text x="88.5" y="45.7" transform="rotate(-90 88.5 45.7)">92</text>
<text x="90.3" y="45.7" transform="rotate(-90 90.3 45.7)">91</text>
<text x="92.1" y="45.7" transform="rotate(-90 92.1 45.7)">90</text>
<text x="93.9" y="45.7" transform="rotate(-90 93.9 45.7)">89</text>
<text x="95.6" y="45.7" transform="rotate(-90 95.6 45.7)">88</text>
<text x="97.4" y="45.7" transform="rotate(-90 97.4 45.7)">87</text>
<text x="99.2" y="45.7" transform="rotate(-90 99.2 45.7)">86</text>
<text x="101" y="45.7" transform="rotate(-90 101 45.7)">85</text>
<text x="102.7" y="45.7" transform="rotate(-90 102.7 45.7)">84</text>
<text x="104.5" y="45.7" transform="rotate(-90 104.5 45.7)">83</text>
<text x="106.3" y="45.7" transform="rotate(-90 106.3 45.7)">82</text>
<text x="108.1" y="45.7" transform="rotate(-90 108.1 45.7)">81</text>
<text x="109.9" y="45.7" transform="rotate(-90 109.9 45.7)">80</text>
<text x="111.6" y="45.7" transform="rotate(-90 111.6 45.7)">79</text>
<text x="113.4" y="45.7" transform="rotate(-90 113.4 45.7)">78</text>
<text x="115.2" y="45.7" transform="rotate(-90 115.2 45.7)">77</text>
<text x="117" y="45.7" transform="rotate(-90 117 45.7)">76</text>
<text x="56.6" y="57.2">1</text>
<text x="56.6" y="59">2</text>
<text x="132.8" y="59">74</text>
<text x="132.8" y="57.2">75</text>
<text x="16" y="60.2">DOWNLOAD RXD0</text>
<text x="56.6" y="60.8">3</text>
<text x="56.6" y="62.6">4</text>
<text x="56.6" y="64.3">5</text>
<text x="132.8" y="64.3">71</text>
<text x="132.8" y="62.6">72</text>
<text x="132.8" y="60.8">73</text>
<text x="261.4" y="64">VCC</text>
<text x="11" y="69.3">VCC</text>
<text x="56.6" y="66.1">6</text>
<text x="56.6" y="67.9">7</text>
<text x="56.6" y="69.7">8</text>
<text x="56.6" y="71.5">9</text>
<text x="132.8" y="71.5">67</text>
<text x="132.8" y="69.7">68</text>
<text x="132.8" y="67.9">69</text>
<text x="132.8" y="66.1">70</text>
<text x="262.8" y="68.5" transform="rotate(-90 262.8 68.5)">1</text>
<text x="55.7" y="73.2">10</text>
<text x="55.7" y="75">11</text>
<text x="55.7" y="76.8">12</text>
<text x="132.8" y="76.8">64</text>
<text x="132.8" y="75">65</text>
<text x="132.8" y="73.2">66</text>
<text x="179.9" y="76.5">VCC</text>
<text x="20.6" y="78.4">RS485</text>
<text x="55.7" y="78.6">13</text>
<text x="55.7" y="80.3">14</text>
<text x="55.7" y="82.1">15</text>
<text x="55.7" y="83.9">16</text>
<text x="132.8" y="83.9">60</text>
<text x="132.8" y="82.1">61</text>
<text x="132.8" y="80.3">62</text>
<text x="132.8" y="78.6">63</text>
<text x="160.4" y="78.4">UART</text>
<text x="262.8" y="78.9" transform="rotate(-90 262.8 78.9)">2</text>
<text x="55.7" y="85.7">17</text>
<text x="55.7" y="87.5">18</text>
<text x="55.7" y="89.2">19</text>
<text x="132.8" y="89.2">57</text>
<text x="132.8" y="87.5">58</text>
<text x="132.8" y="85.7">59</text>
<text x="262.8" y="89.8" transform="rotate(-90 262.8 89.8)">3</text>
<text x="55.7" y="91">20</text>
<text x="55.7" y="92.8">21</text>
<text x="55.7" y="94.6">22</text>
<text x="132.8" y="94.6">54</text>
<text x="132.8" y="92.8">55</text>
<text x="132.8" y="91">56</text>
<text x="257.5" y="92.4">2</text>
<text x="55.7" y="96.4">23</text>
<text x="55.7" y="98.1">24</text>
<text x="55.7" y="99.9">25</text>
<text x="132.8" y="99.9">51</text>
<text x="132.8" y="98.1">52</text>
<text x="132.8" y="96.4">53</text>
<text x="262.8" y="96.7" transform="rotate(-90 262.8 96.7)">1</text>
<text x="77.9" y="114" transform="rotate(-90 77.9 114)">26</text>
<text x="79.6" y="114" transform="rotate(-90 79.6 114)">27</text>
<text x="81.4" y="114" transform="rotate(-90 81.4 114)">28</text>
<text x="83.2" y="114" transform="rotate(-90 83.2 114)">29</text>
<text x="85" y="114" transform="rotate(-90 85 114)">30</text>
<text x="86.7" y="114" transform="rotate(-90 86.7 114)">31</text>
<text x="88.5" y="114" transform="rotate(-90 88.5 114)">32</text>
<text x="90.3" y="114" transform="rotate(-90 90.3 114)">33</text>
<text x="92.1" y="114" transform="rotate(-90 92.1 114)">34</text>
<text x="93.9" y="114" transform="rotate(-90 93.9 114)">35</text>
<text x="95.6" y="114" transform="rotate(-90 95.6 114)">36</text>
<text x="97.4" y="114" transform="rotate(-90 97.4 114)">37</text>
<text x="99.2" y="114" transform="rotate(-90 99.2 114)">38</text>
<text x="101" y="114" transform="rotate(-90 101 114)">39</text>
<text x="102.7" y="114" transform="rotate(-90 102.7 114)">40</text>
<text x="104.5" y="114" transform="rotate(-90 104.5 114)">41</text>
<text x="106.3" y="114" transform="rotate(-90 106.3 114)">42</text>
<text x="108.1" y="114" transform="rotate(-90 108.1 114)">43</text>
<text x="109.9" y="114" transform="rotate(-90 109.9 114)">44</text>
<text x="111.6" y="114" transform="rotate(-90 111.6 114)">45</text>
<text x="113.4" y="114" transform="rotate(-90 113.4 114)">46</text>
<text x="115.2" y="114" transform="rotate(-90 115.2 114)">47</text>
<text x="117" y="114" transform="rotate(-90 117 114)">48</text>
<text x="118.7" y="114" transform="rotate(-90 118.7 114)">49</text>
<text x="120.5" y="114" transform="rotate(-90 120.5 114)">50</text>
<text x="191" y="116.3">VCC</text>
<text x="214.1" y="118.1">VCC</text>
<text x="217.3" y="123.4">4</text>
<text x="226" y="123.4">3</text>
<text x="267.8" y="123.8">VCC</text>
<text x="81.4" y="126.2">VCC</text>
<text x="220.8" y="127.6" transform="rotate(-90 220.8 127.6)">2</text>
<text x="222.6" y="127.6" transform="rotate(-90 222.6 127.6)">1</text>
<text x="249.6" y="127.3">1</text>
<text x="249.6" y="129.1">3</text>
<text x="249.6" y="130.9">5</text>
<text x="265.4" y="127.3">2</text>
<text x="265.4" y="129.1">4</text>
<text x="265.4" y="130.9">6</text>
<text x="110.6" y="147">RS232</text>
<text x="213" y="156.8">VCC</text>
<text x="228.1" y="195.1">Title</text>
<text x="235.2" y="196.8">&lt;Title&gt;</text>
<text x="228.1" y="200.4">Size</text>
<text x="229.9" y="202.2">A3</text>
<text x="235.2" y="200.4">Document Number</text>
<text x="235.2" y="202.2">&lt;Doc&gt;</text>
<text x="286.8" y="200.4">Rev</text>
<text x="288.6" y="202.2">&lt;RevCode&gt;</text>
<text x="228.1" y="205.7">Date:</text>
<text x="237.4" y="205.7">Wednesday, October 25, 2023</text>
<text x="263.7" y="205.7">Sheet</text>
<text x="272.6" y="205.7">1</text>
<text x="277.9" y="205.7">of</text>
<text x="283.2" y="205.7">7</text>
</g>
<g font-size="1.6" fill="#000080">
<text x="126.2" y="23.1">C3</text>
<text x="126.2" y="25.3">1uF</text>
<text x="56.9" y="44.8">U1</text>
<text x="60.5" y="44.8">Atmega2560</text>
<text x="266" y="71.1">D1</text>
<text x="7.5" y="76.3">C1</text>
<text x="266" y="73.3">R_LED</text>
<text x="7.5" y="78.2">0.1uF</text>
<text x="266" y="81.8">R3</text>
<text x="266" y="83.9">4.7k</text>
<text x="184.6" y="86.8">C4</text>
<text x="184.6" y="88.9">0.1uF</text>
<text x="245.9" y="90.5">R2</text>
<text x="249.8" y="90.7">4.7k</text>
<text x="264.2" y="92.5">Q1</text>
<text x="264.2" y="94.6">MMBT2222A</text>
<text x="219.4" y="119.1">U2</text>
<text x="194.5" y="123.4">R1</text>
<text x="194.5" y="125.2">4.7k</text>
<text x="202.4" y="124.1">C6</text>
<text x="202.4" y="125.9">0.1uF</text>
<text x="219.4" y="121.3">16Mhz</text>
<text x="253.5" y="124.8">J1</text>
<text x="210.5" y="127">C8</text>
<text x="210.5" y="128.7">1uF</text>
<text x="85.2" y="134.4">C2</text>
<text x="85.2" y="136.2">0.1uF</text>
<text x="194.5" y="135.8">C5</text>
<text x="194.5" y="137.6">18pF</text>
<text x="253.2" y="135.1">ISP6</text>
<text x="223.7" y="158.2">L1</text>
<text x="227.2" y="158.2">10uH</text>
<text x="216.6" y="165.3">C7</text>
<text x="216.6" y="167.1">4.7uF</text>
<text x="239.7" y="165.3">C9</text>
<text x="239.7" y="167.1">1uF</text>
<text x="247.5" y="165.3">C10</text>
<text x="247.5" y="167.1">0.1uF</text>
</g>
<g font-size="1.6" fill="#f00">
<text x="75" y="27" transform="rotate(90 75 27)">AVCC</text>
<text x="78.6" y="26.7" transform="rotate(90 78.6 26.7)">AREF</text>
<text x="84" y="35.2" transform="rotate(-90 84 35.2)">ADC2</text>
<text x="85.8" y="33.4" transform="rotate(-90 85.8 33.4)">ADC3</text>
<text x="116" y="35.7" transform="rotate(-90 116 35.7)">P1_23</text>
<text x="117.8" y="34.7" transform="rotate(-90 117.8 34.7)">P2_24</text>
<text x="80.4" y="38.4" transform="rotate(-90 80.4 38.4)">ADC0</text>
<text x="82.2" y="36.6" transform="rotate(-90 82.2 36.6)">ADC1</text>
<text x="114.6" y="37.2" transform="rotate(-90 114.6 37.2)">P0_22</text>
<text x="139.7" y="58">P3_25</text>
<text x="141.2" y="59.8">P4_26</text>
<text x="25.8" y="61.6">TXD0</text>
<text x="142.2" y="61.6">P5_27</text>
<text x="143.3" y="63.3">P6_28</text>
<text x="144.4" y="65.1">P7_29</text>
<text x="155.4" y="66.9">P32_39</text>
<text x="25.4" y="77.7">RXD2</text>
<text x="156.1" y="77.3">TXD3</text>
<text x="27.6" y="79.3">TXD2</text>
<text x="154" y="79.3">RXD3</text>
<text x="140.5" y="84.7">P8_30</text>
<text x="142.2" y="86.4">P9_31</text>
<text x="143.7" y="88.2">P10_32</text>
<text x="145.1" y="90">P11_33</text>
<text x="42.7" y="94.6">PDO</text>
<text x="42.8" y="91.1">SCK</text>
<text x="42.8" y="92.8">PDI</text>
<text x="146.1" y="91.8">P12_34</text>
<text x="147.6" y="93.6">P13_35</text>
<text x="148.6" y="95.3">P14_36</text>
<text x="240.4" y="92.5">SLED</text>
<text x="149.7" y="97.1">P15_37</text>
<text x="157.9" y="98.9">P33_40</text>
<text x="159.7" y="100.7">P34_41</text>
<text x="99" y="119.5" transform="rotate(90 99 119.5)">P39_46</text>
<text x="78.6" y="124.8" transform="rotate(90 78.6 124.8)">SLED</text>
<text x="84.7" y="120.2" transform="rotate(90 84.7 120.2)">RST</text>
<text x="92.8" y="124.5" transform="rotate(90 92.8 124.5)">XTAL1</text>
<text x="100.8" y="121.2" transform="rotate(90 100.8 121.2)">P38_45</text>
<text x="102.5" y="122.7" transform="rotate(90 102.5 122.7)">P37_44</text>
<text x="104.6" y="124.1" transform="rotate(90 104.6 124.1)">P36_43</text>
<text x="106.4" y="125.2" transform="rotate(90 106.4 125.2)">P35_42</text>
<text x="228.6" y="123.4">XTAL1</text>
<text x="183.7" y="131.6">RST</text>
<text x="194.9" y="130.5">RST</text>
<text x="241.4" y="127.3">PDO</text>
<text x="241.4" y="129.1">SCK</text>
<text x="241.4" y="130.9">RST</text>
<text x="271.7" y="129.1">PDI</text>
<text x="108" y="132.3" transform="rotate(90 108 132.3)">SCL</text>
<text x="109.8" y="134.1" transform="rotate(90 109.8 134.1)">SDA</text>
<text x="111.6" y="139.4" transform="rotate(90 111.6 139.4)">RXD1</text>
<text x="113.4" y="141.2" transform="rotate(90 113.4 141.2)">TXD1</text>
<text x="241.4" y="160">AREF</text>
<text x="247.5" y="160">AVCC</text>
</g>
<g font-size="1.6" fill="#004080">
<text x="75.4" y="52.4" transform="rotate(-90 75.4 52.4)">AVCC</text>
<text x="77.2" y="52.4" transform="rotate(-90 77.2 52.4)">GND5</text>
<text x="79" y="52.2" transform="rotate(-90 79 52.2)">AREF</text>
<text x="109.2" y="52.4" transform="rotate(-90 109.2 52.4)">GND4</text>
<text x="111" y="52.2" transform="rotate(-90 111 52.2)">VCC4</text>
<text x="112.8" y="50.6" transform="rotate(-90 112.8 50.6)">PJ7</text>
<text x="59.6" y="58.3">(OC0B) PG5</text>
<text x="80.8" y="56.8" transform="rotate(-90 80.8 56.8)">PF0 (ADC0)</text>
<text x="82.6" y="56.8" transform="rotate(-90 82.6 56.8)">PF1 (ADC1)</text>
<text x="84.3" y="56.8" transform="rotate(-90 84.3 56.8)">PF2 (ADC2)</text>
<text x="86.1" y="56.8" transform="rotate(-90 86.1 56.8)">PF3 (ADC3)</text>
<text x="93.2" y="59.9" transform="rotate(-90 93.2 59.9)">PF7 (ADC7/TDI)</text>
<text x="114.6" y="55.7" transform="rotate(-90 114.6 55.7)">PA0 (AD0)</text>
<text x="116.3" y="55.7" transform="rotate(-90 116.3 55.7)">PA1 (AD1)</text>
<text x="118.1" y="55.7" transform="rotate(-90 118.1 55.7)">PA2 (AD2)</text>
<text x="123" y="58.3">PA3 (AD3)</text>
<text x="59.6" y="60.1">(RXD0/PCINT8) PE0</text>
<text x="59.6" y="61.9">(TXD0) PE1</text>
<text x="59.6" y="63.7">(XCK0/AIN0) PE2</text>
<text x="59.6" y="65.4">(OC3A/AIN1) PE3</text>
<text x="87.9" y="60.5" transform="rotate(-90 87.9 60.5)">PF4 (ADC4/TCK)</text>
<text x="89.7" y="60.7" transform="rotate(-90 89.7 60.7)">PF5 (ADC5/TMS)</text>
<text x="91.4" y="60.7" transform="rotate(-90 91.4 60.7)">PF6 (ADC6/TDO)</text>
<text x="95" y="64" transform="rotate(-90 95 64)">PK0 (ADC8/PCINT16)</text>
<text x="96.8" y="64" transform="rotate(-90 96.8 64)">PK1 (ADC9/PCINT17)</text>
<text x="98.6" y="64.9" transform="rotate(-90 98.6 64.9)">PK2 (ADC10/PCINT18)</text>
<text x="100.3" y="64.9" transform="rotate(-90 100.3 64.9)">PK3 (ADC11/PCINT19)</text>
<text x="102.1" y="64.9" transform="rotate(-90 102.1 64.9)">PK4 (ADC12/PCINT20)</text>
<text x="103.9" y="64.9" transform="rotate(-90 103.9 64.9)">PK5 (ADC13/PCINT21)</text>
<text x="105.7" y="64.9" transform="rotate(-90 105.7 64.9)">PK6 (ADC14/PCINT22)</text>
<text x="107.4" y="64.9" transform="rotate(-90 107.4 64.9)">PK7 (ADC15/PCINT23)</text>
<text x="123" y="65.4">PA7 (AD7)</text>
<text x="123" y="63.7">PA6 (AD6)</text>
<text x="123" y="61.9">PA5 (AD5)</text>
<text x="123" y="60.1">PA4 (AD4)</text>
<text x="59.6" y="67.2">(OC3B/INT4) PE4</text>
<text x="59.6" y="69">(OC3C/INT5) PE5</text>
<text x="59.6" y="70.8">(T3/INT6) PE6</text>
<text x="119.8" y="70.8">PJ5 (PCINT14)</text>
<text x="119.8" y="69">PJ6 (PCINT15)</text>
<text x="122.9" y="67.2">PG2 (ALE)</text>
<text x="59.6" y="72.6">(CLKO/ICP3/INT7) PE7</text>
<text x="59.6" y="74.3">VCC1</text>
<text x="59.6" y="76.1">GND1</text>
<text x="59.6" y="77.9">(RXD2) PH0</text>
<text x="115.2" y="76.1">PJ2 (XCK3/PCINT11)</text>
<text x="115.3" y="77.9">PJ1 (TXD3/PCINT10)</text>
<text x="119.8" y="74.3">PJ3 (PCINT12)</text>
<text x="119.8" y="72.6">PJ4 (PCINT13)</text>
<text x="59.6" y="79.7">(TXD2) PH1</text>
<text x="59.6" y="81.5">(XCK2) PH2</text>
<text x="59.6" y="83.2">(OC4A) PH3</text>
<text x="116" y="79.7">PJ0 (RXD3/PCINT9)</text>
<text x="126.2" y="81.5">GND3</text>
<text x="126.4" y="83.2">VCC3</text>
<text x="59.6" y="85">(OC4B) PH4</text>
<text x="59.6" y="86.8">(OC4C) PH5</text>
<text x="59.6" y="88.6">(OC2B) PH6</text>
<text x="123.2" y="88.6">PC5 (A13)</text>
<text x="123.2" y="86.8">PC6 (A14)</text>
<text x="123.2" y="85">PC7 (A15)</text>
<text x="59.6" y="90.3">(SS/PCINT0) PB0</text>
<text x="59.6" y="92.1">(SCK/PCINT1) PB1</text>
<text x="59.6" y="93.9">(MOSI/PCINT2) PB2</text>
<text x="59.6" y="95.7">(MISO/PCINT3) PB3</text>
<text x="123.2" y="93.9">PC2 (A10)</text>
<text x="123.2" y="92.1">PC3 (A11)</text>
<text x="123.2" y="90.3">PC4 (A12)</text>
<text x="124.1" y="95.7">PC1 (A9)</text>
<text x="59.6" y="97.5">(OC2A/PCINT4) PB4</text>
<text x="59.6" y="99.2">(OC1A/PCINT5) PB5</text>
<text x="59.6" y="101">(OC1B/PCINT6) PB6</text>
<text x="123.1" y="101">PG0 (WR)</text>
<text x="123.6" y="99.2">PG1 (RD)</text>
<text x="124.1" y="97.5">PC0 (A8)</text>
<text x="79" y="110.1" transform="rotate(-90 79 110.1)">(OC0A/OC1C/PCINT7) PB7</text>
<text x="80.8" y="110.1" transform="rotate(-90 80.8 110.1)">(T4) PH7</text>
<text x="82.6" y="110.1" transform="rotate(-90 82.6 110.1)">(TOSC2) PG3</text>
<text x="84.3" y="110.1" transform="rotate(-90 84.3 110.1)">(TOSC1) PG4</text>
<text x="86.1" y="110.1" transform="rotate(-90 86.1 110.1)">RESET</text>
<text x="87.9" y="110.1" transform="rotate(-90 87.9 110.1)">VCC2</text>
<text x="89.7" y="110.1" transform="rotate(-90 89.7 110.1)">GND2</text>
<text x="91.4" y="110.1" transform="rotate(-90 91.4 110.1)">XTAL2</text>
<text x="93.2" y="110.1" transform="rotate(-90 93.2 110.1)">XTAL1</text>
<text x="95" y="110.1" transform="rotate(-90 95 110.1)">(ICP4) PL0</text>
<text x="96.8" y="110.1" transform="rotate(-90 96.8 110.1)">(ICP5) PL1</text>
<text x="98.6" y="110.1" transform="rotate(-90 98.6 110.1)">(T5) PL2</text>
<text x="100.3" y="110.1" transform="rotate(-90 100.3 110.1)">(OC5A) PL3</text>
<text x="102.1" y="110.1" transform="rotate(-90 102.1 110.1)">(OC5B) PL4</text>
<text x="103.9" y="110.1" transform="rotate(-90 103.9 110.1)">(OC5C) PL5</text>
<text x="105.7" y="110.1" transform="rotate(-90 105.7 110.1)">PL6</text>
<text x="107.4" y="110.1" transform="rotate(-90 107.4 110.1)">PL7</text>
<text x="109.2" y="110.1" transform="rotate(-90 109.2 110.1)">(SCL/INT0) PD0</text>
<text x="111" y="110.1" transform="rotate(-90 111 110.1)">(SDA/INT1) PD1</text>
<text x="112.8" y="110.1" transform="rotate(-90 112.8 110.1)">(RXD1/INT2) PD2</text>
<text x="114.6" y="110.1" transform="rotate(-90 114.6 110.1)">(TXD1/INT3) PD3</text>
<text x="116.3" y="110.1" transform="rotate(-90 116.3 110.1)">(ICP1) PD4</text>
<text x="118.1" y="110.1" transform="rotate(-90 118.1 110.1)">(XCK1) PD5</text>
<text x="119.9" y="110.1" transform="rotate(-90 119.9 110.1)">(T1) PD6</text>
<text x="121.7" y="110.1" transform="rotate(-90 121.7 110.1)">(T0) PD7</text>
<text x="252.6" y="128.4">MISO</text>
<text x="252.6" y="130.2">SCK</text>
<text x="252.6" y="132">RST</text>
<text x="259.2" y="130.2">MOSI</text>
<text x="259.8" y="132">GND</text>
<text x="260" y="128.4">VCC</text>
</g>
<g font-size="1.3">
<text x="30.8" y="1.3">5</text>
<text x="88.8" y="1.3">4</text>
<text x="146.9" y="1.3">3</text>
<text x="205" y="1.3">2</text>
<text x="263.1" y="1.3">1</text>
<text x=".5" y="28.4">D</text>
<text x="292.6" y="28.4">D</text>
<text x=".5" y="79.5">C</text>
<text x="292.6" y="79.5">C</text>
<text x=".5" y="130.6">B</text>
<text x="292.6" y="130.6">B</text>
<text x=".5" y="181.7">A</text>
<text x="292.6" y="181.7">A</text>
<text x="30.8" y="207.4">5</text>
<text x="88.8" y="207.4">4</text>
<text x="146.9" y="207.4">3</text>
<text x="205" y="207.4">2</text>
<text x="263.1" y="207.4">1</text>
</g>
</svg>
